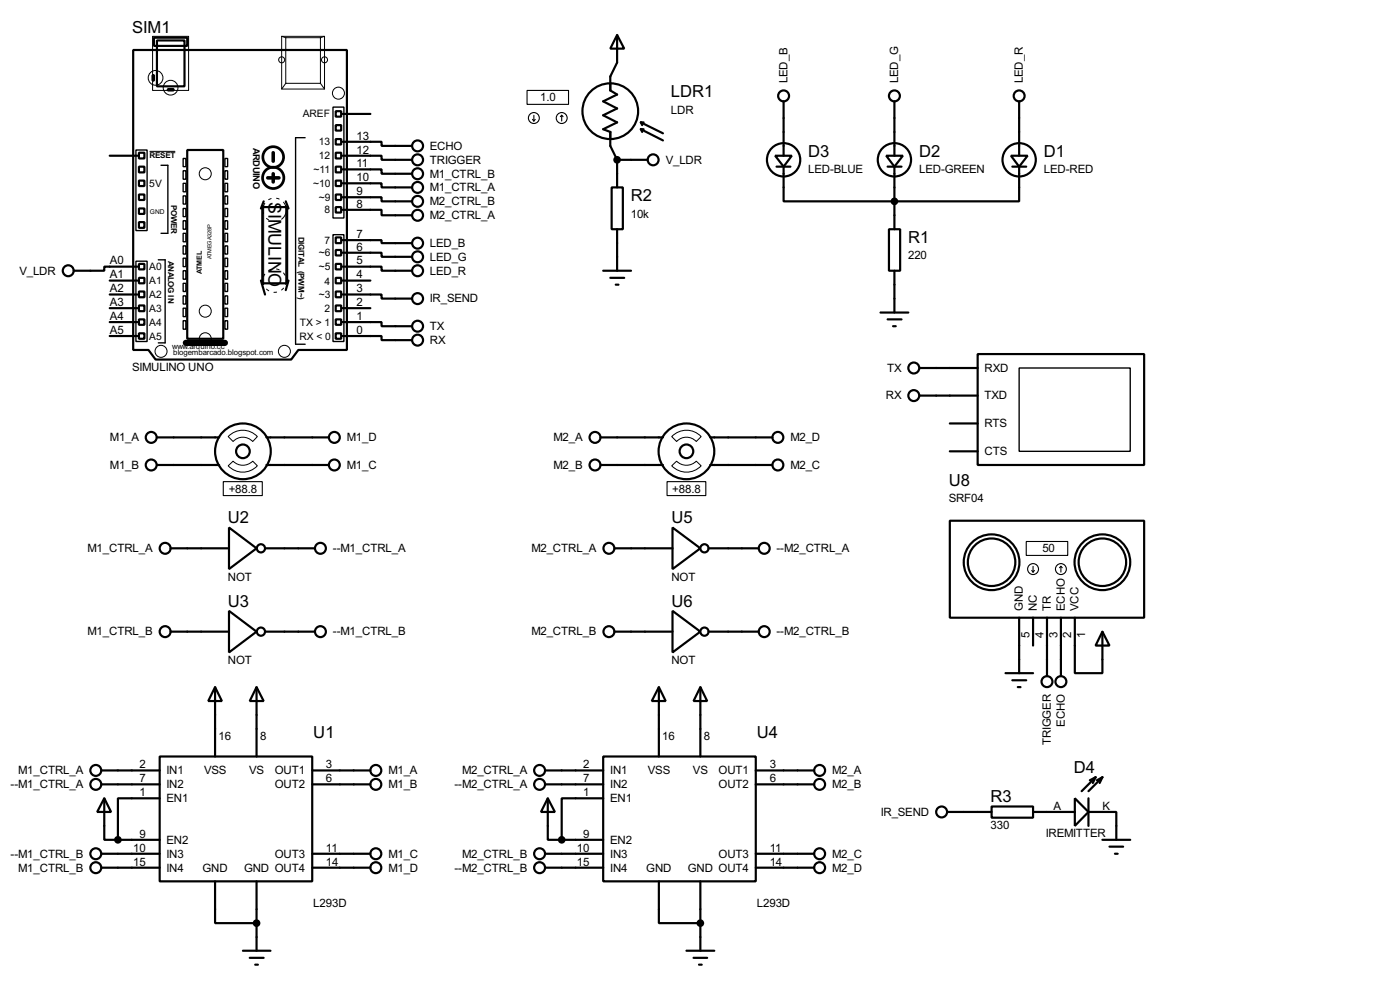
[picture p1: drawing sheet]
<svg xmlns="http://www.w3.org/2000/svg" width="256mm" height="180mm" viewBox="0 0 256 180" stroke-linecap="round" stroke-linejoin="round" font-family="sans-serif">
<g fill="none" stroke="#000" stroke-width=".4">
<path d="M24.4 9.2h39.2v54.9h-8.9l-1.3 1.7h-24.9l-1.3-1.7h-2.8zM28 13.8h.2v1h-.2zM28.2 6.9h6.1v1.5h-6.1zM28.8 7.4h5v8.4h-5zM30.8 16.3h1v.3h-1zM113.1 6.4l1.3 2.5h-2.6zM113.1 6.4v5.1l-1.3 2.5v2.6l1.3 .7-2.6 1.3 2.6 1.3-2.6 1.2 2.6 1.3-2.6 1.3 1.3 .5v2.5l1.3 2.6M143.6 18.6v9.9M163.9 18.6v9.9M186.7 18.6v9.9M20.1 28.5h5.1M25.5 30.5h1v1.1h-1z"/>
<path d="M25.5 35.6h1v1h-1zM25.5 38.2h1v1h-1zM25.5 33.1h1v1h-1zM25.5 28h1v1h-1zM34.3 27.5h6.6v34.5h-6.6zM48.1 37.9h4.5v14h-4.5zM48.3 36.9l-.5 1.3M52.4 36.9l.5 1.3M61.5 20.4h1v1h-1zM61.5 25.5h1v1h-1zM61.5 28h1v1h-1zM61.5 30.5h1v1.1h-1z"/>
<path d="M61.5 33.1h1v1h-1zM61.5 35.6h1v1h-1zM61.5 22.9h1v1h-1zM61.5 37.9h1v1h-1zM62.8 26h7.1v.7h5.6M62.8 28.5h7.1v.8h5.6M62.8 31h7.1v.8h5.6M62.8 33.6h7.1v.7h5.6M62.8 36.1h7.1v.8h5.6M62.8 38.4h7.1v1h5.6M62.8 20.9h5.1M112.1 34.3h2v7.7h-2z"/>
<path d="M113.1 29.3v5M113.1 29.3h5.6M117.4 23.7l4.1 2M117.4 23.7l.3 .5M117.4 23.7h.5M117.4 22.4l4.1 2M117.4 22.4l.3 .5M117.4 22.4h.5M142 28.5h3.1l-1.5 2zM142.3 30.5h2.5M143.6 30.5v6.4h43.1v-6.4M162.4 28.5h3l-1.5 2z"/>
<path d="M162.6 30.5h2.6M163.9 30.5v11.5M185.2 28.5h3.1l-1.6 2zM185.5 30.5h2.5M20.1 59h5.1M20.1 56.4h5.1M20.1 53.9h5.1M20.1 51.4h5.1M25.2 48.8h-6.1v.8h-5.6M25.5 40.7h1v1h-1zM25.5 48.3h1v1h-1zM25.5 50.9h1v1h-1z"/>
<path d="M25.5 53.4h1v1h-1zM25.5 55.9h1v1.1h-1zM25.5 58.5h1v1h-1zM47.8 51.4l.8 2.5M52.9 51.4l-.5 1.7M61.5 43.5h1v1h-1zM61.5 45.8h1v1h-1zM61.5 48.3h1v1h-1zM61.5 50.9h1v1h-1zM61.5 53.4h1v1h-1zM61.5 55.9h1v1.1h-1zM61.5 58.5h1v1h-1z"/>
<path d="M62.8 59h7.1v.7h5.6M62.8 44h7.1v.5h5.6M62.8 46.3h7.1v.7h5.6M62.8 48.8h7.1v.8h5.6M62.8 53.9h7.1v.8h5.6M62.8 56.4h5.1M62.8 51.4h5.1M110.5 49.6h5.1M111.8 50.9h2.6M112.8 52.1h.5M113.1 42v7.6M161.3 57.2h5.1"/>
<path d="M162.6 58.5h2.6M162.9 42h2v7.6h-2zM163.6 59.7h.5M163.9 49.6v7.6M20.1 61.5h5.1M25.5 61h1v1h-1zM61.5 61h1v1h-1zM62.8 61.5h7.1v.8h5.6M168.5 67.4h10.6M168.5 72.4h10.6M174 77.5h5.1M179.1 64.8h30.5v20.3h-30.5z"/>
<path d="M28.8 80.1h11.4M28.8 85.1h11.4M42 96.6l5 3.8-5 3.8zM48.8 80.1h11.5M48.8 85.1h11.5M110 80.1h11.5M110 85.1h11.5M123.2 96.6l5.1 3.8-5.1 3.8zM130.1 80.1h11.4M130.1 85.1h11.4M174 95.3h35.6v17.8h-35.6zM174 82.6h5.1"/>
<path d="M31.3 100.4h10.7M31.3 115.6h10.7M42 111.8l5 3.8-5 3.8zM48.6 100.4h9.1M48.6 115.6h9.1M112.6 100.4h10.6M112.6 115.6h10.6M123.2 111.8l5.1 3.8-5.1 3.8zM129.8 100.4h9.2M129.8 115.6h9.2M186.7 113.1v10.1M189.3 113.1v5.1"/>
<path d="M191.8 113.1v10.7M194.4 113.1v10.7M196.9 113.1v10.1h5.1v-7.6M202 115.6l1.3 2.6h-2.6zM29.3 138.5h27.9v22.8h-27.9zM39.4 125.8l1.3 2.5h-2.5zM39.4 125.8v12.7M47 125.8l1.3 2.5h-2.5zM47 125.8v12.7M110.5 138.5h28v22.8h-28zM120.7 125.8l1.3 2.5h-2.6zM120.7 125.8v12.7"/>
<path d="M128.3 125.8l1.3 2.5h-2.5zM128.3 125.8v12.7M184.2 123.2h5.1M185.5 124.5h2.5M186.5 125.8h.5M18.6 141h10.7M18.6 143.6h10.7M18.6 156.3h10.7M18.6 158.8h10.7M19.1 146.1l1.3 2.5h-2.6zM19.1 146.1v7.6h2.5M21.6 153.7h7.7"/>
<path d="M29.3 146.1h-7.7v7.6M57.2 141h10.7M57.2 143.6h10.7M57.2 156.3h10.7M57.2 158.8h10.7M99.9 141h10.6M99.9 143.6h10.6M99.9 156.3h10.6M99.9 158.8h10.6M100.4 146.1l1.3 2.5h-2.6zM100.4 146.1v7.6h2.5M102.9 153.7h7.6"/>
<path d="M110.5 146.1h-7.6v7.6M138.5 141h10.7M138.5 143.6h10.7M138.5 156.3h10.7M138.5 158.8h10.7M173.5 148.6h8.2M181.7 147.6h7.6v2.1h-7.6zM189.3 148.6h7.6M196.9 146.1l2.5 2.5-2.5 2.6zM199.4 148.6h5.1v5.1M199.4 146.1v5.1M200.7 142.3l-2.5 2.5"/>
<path d="M200.7 142.3l-1 .5M200.7 142.3l-.5 1M202 153.7h5.1M202 142.3l-2.6 2.5M202 142.3l-1 .5M202 142.3l-.5 1M203.3 155h2.5M204.3 156.3h.5M39.4 161.3v7.7h7.6M44.5 174h5.1M45.8 175.3h2.5M46.8 176.6h.5"/>
<path d="M47 161.3v12.7M120.7 161.3v7.7h7.6M125.8 174h5.1M127.1 175.3h2.5M128.1 176.6h.5M128.3 161.3v12.7"/>
<circle cx="143.5" cy="17.6" r="1"/>
<circle cx="163.8" cy="17.6" r="1"/>
<circle cx="186.7" cy="17.6" r="1"/>
<circle cx="76.5" cy="29.3" r="1"/>
<circle cx="76.5" cy="39.4" r="1"/>
<circle cx="76.5" cy="36.9" r="1"/>
<circle cx="76.5" cy="34.3" r="1"/>
<circle cx="76.5" cy="26.7" r="1"/>
<circle cx="76.5" cy="31.8" r="1"/>
<circle cx="111.8" cy="20.4" r="5.1"/>
<circle cx="119.6" cy="29.3" r="1"/>
<circle cx="143.5" cy="29.3" r="3.1"/>
<circle cx="163.8" cy="29.3" r="3.1"/>
<circle cx="186.7" cy="29.3" r="3.1"/>
<circle cx="12.5" cy="49.6" r="1"/>
<circle cx="76.5" cy="49.6" r="1"/>
<circle cx="76.5" cy="47" r="1"/>
<circle cx="76.5" cy="44.5" r="1"/>
<circle cx="76.5" cy="54.7" r="1"/>
<circle cx="76.5" cy="59.7" r="1"/>
<circle cx="76.5" cy="62.3" r="1"/>
<circle cx="167.4" cy="67.4" r="1"/>
<circle cx="167.4" cy="72.4" r="1"/>
<circle cx="27.7" cy="85.1" r="1"/>
<circle cx="27.7" cy="80.1" r="1"/>
<circle cx="44.5" cy="82.6" r="5.1"/>
<circle cx="44.5" cy="82.6" r="1.25"/>
<circle cx="61.2" cy="85.1" r="1"/>
<circle cx="61.2" cy="80.1" r="1"/>
<circle cx="109" cy="80.1" r="1"/>
<circle cx="109" cy="85.1" r="1"/>
<circle cx="125.7" cy="82.6" r="5.1"/>
<circle cx="125.7" cy="82.6" r="1.25"/>
<circle cx="142.5" cy="80.1" r="1"/>
<circle cx="142.5" cy="85.1" r="1"/>
<circle cx="30.2" cy="115.6" r="1"/>
<circle cx="30.2" cy="100.4" r="1"/>
<circle cx="47.8" cy="100.4" r=".75"/>
<circle cx="47.8" cy="115.6" r=".75"/>
<circle cx="58.7" cy="115.6" r="1"/>
<circle cx="58.7" cy="100.4" r="1"/>
<circle cx="111.5" cy="115.6" r="1"/>
<circle cx="111.5" cy="100.4" r="1"/>
<circle cx="129" cy="100.4" r=".75"/>
<circle cx="129" cy="115.6" r=".75"/>
<circle cx="140" cy="100.4" r="1"/>
<circle cx="140" cy="115.6" r="1"/>
<circle cx="181.6" cy="102.9" r="5.1"/>
<circle cx="181.6" cy="102.9" r="4.4"/>
<circle cx="201.9" cy="102.9" r="5.1"/>
<circle cx="201.9" cy="102.9" r="4.4"/>
<circle cx="191.8" cy="124.8" r="1"/>
<circle cx="194.3" cy="124.8" r="1"/>
<circle cx="17.5" cy="143.6" r="1"/>
<circle cx="17.5" cy="141" r="1"/>
<circle cx="17.5" cy="158.8" r="1"/>
<circle cx="17.5" cy="156.3" r="1"/>
<circle cx="68.8" cy="143.6" r="1"/>
<circle cx="68.8" cy="158.8" r="1"/>
<circle cx="68.8" cy="156.3" r="1"/>
<circle cx="68.8" cy="141" r="1"/>
<circle cx="98.8" cy="143.6" r="1"/>
<circle cx="98.8" cy="158.8" r="1"/>
<circle cx="98.8" cy="141" r="1"/>
<circle cx="98.8" cy="156.3" r="1"/>
<circle cx="150.1" cy="141" r="1"/>
<circle cx="150.1" cy="158.8" r="1"/>
<circle cx="150.1" cy="156.3" r="1"/>
<circle cx="150.1" cy="143.6" r="1"/>
<circle cx="172.5" cy="148.6" r="1"/>
</g>
<g fill="none" stroke="#000" stroke-width=".25">
<path d="M61 19.6h2v20.3h-2zM24.9 27.5h2.1v14.7h-2.1zM29.5 30.3h1.3v12.4h-1.3M33.6 29h.5v1.5h-.5zM33.6 31.3h.5v1.5h-.5zM33.6 33.6h.5v1.5h-.5zM33.6 35.9h.5v1.5h-.5zM33.6 38.2h.5v1.5h-.5zM41.2 29h.5v1.5h-.5zM41.2 31.3h.5v1.5h-.5zM41.2 33.6h.5v1.5h-.5zM41.2 35.9h.5v1.5h-.5z"/>
<path d="M41.2 38.2h.5v1.5h-.5zM55.9 25.2h-1.7v37.8h1.7M24.9 47.8h2.1v14.7h-2.1zM29 47.6h1.3v15.2h-1.3M33.6 40.4h.5v1.6h-.5zM33.6 42.7h.5v1.6h-.5zM33.6 45h.5v1.5h-.5zM33.6 47.3h.5v1.5h-.5zM33.6 49.6h.5v1.5h-.5zM33.6 51.9h.5v1.5h-.5zM33.6 54.2h.5v1.5h-.5zM33.6 56.4h.5v1.6h-.5z"/>
<path d="M33.6 58.7h.5v1.6h-.5zM41.2 40.4h.5v1.6h-.5zM41.2 42.7h.5v1.6h-.5zM41.2 45h.5v1.5h-.5zM41.2 47.3h.5v1.5h-.5zM41.2 49.6h.5v1.5h-.5zM41.2 51.9h.5v1.5h-.5zM41.2 54.2h.5v1.5h-.5zM41.2 56.4h.5v1.6h-.5zM41.2 58.7h.5v1.6h-.5zM61 43h2v19.5h-2zM186.7 67.4h20.4v15.2h-20.4z"/>
</g>
<g fill="none" stroke="#fff" stroke-width=".18">
<circle cx="50.3" cy="38.4" r="2.15"/>
<circle cx="50.3" cy="51.4" r="2.15"/>
</g>
<circle cx="50.3" cy="38.4" r="2.15" fill="none" stroke="#000" stroke-width=".18" stroke-dasharray="2 1 .5 1 .5 1"/>
<circle cx="50.3" cy="51.4" r="2.15" fill="none" stroke="#000" stroke-width=".18" stroke-dasharray=".5 1"/>
<g fill="none" stroke="#000" stroke-width=".18">
<path d="M28 6.7h6.6v9.9h-6.6zM51.6 6.7h7.9v9.6h-7.9zM51.6 6.7l.8 .2M52.4 6.9h6.3v8.4h-6.3zM52.4 15.3l-.8 1M58.7 15.3l.8 1M59.5 6.7l-.8 .2M27.5 27.7h4.6M48.3 37.6v14.5M52.4 37.6v14.5M41.8 79.9a3.7 3.7 0 0 1 5.4 0l-.9 .9a2.46 2.46 0 0 0-3.6 0zM123.1 79.9a3.7 3.7 0 0 1 5.4 0l-.9 .9a2.45 2.45 0 0 0-3.6 0z"/>
<path d="M41.8 85.3l.9-.9a2.53 2.53 0 0 0 3.6 0l.9 .9a3.7 3.7 0 0 1-5.4 0zM123.1 85.3l.9-.9a2.54 2.54 0 0 0 3.6 0l.9 .9a3.7 3.7 0 0 1-5.4 0z"/>
<circle cx="28.5" cy="14.3" r="1.35"/>
<circle cx="31.2" cy="16.1" r="1.35"/>
<circle cx="51.6" cy="11" r=".55"/>
<circle cx="59.4" cy="11" r=".55"/>
<circle cx="62" cy="17.1" r="1.1"/>
<circle cx="37.6" cy="31.8" r="1.1"/>
<circle cx="37.6" cy="57" r="1.1"/>
<circle cx="29.5" cy="64.3" r="1.1"/>
<circle cx="37.6" cy="62" r="1.1"/>
<circle cx="52.1" cy="64.3" r="1.1"/>
</g>
<g fill="none" stroke="#000" stroke-width=".5">
<circle cx="50" cy="32.6" r="1.95"/>
<circle cx="50" cy="28.8" r="1.9"/>
</g>
<path d="M49.1 32.6h2M50.1 28v1.5M50.1 31.8v1.5" fill="none" stroke="#000" stroke-width=".65"/>
<path d="M34.1 62.8h7.1" fill="none" stroke="#000" stroke-width="1.2"/>
<g fill="#000" stroke="#000" stroke-width=".4">
<circle cx="113" cy="29.3" r=".5"/>
<circle cx="163.8" cy="36.9" r=".5"/>
<circle cx="21.6" cy="153.7" r=".5"/>
<circle cx="102.9" cy="153.7" r=".5"/>
<circle cx="47" cy="169" r=".5"/>
<circle cx="128.3" cy="169" r=".5"/>
</g>
<g fill="none" stroke="#000" stroke-width=".2">
<path d="M96.6 16.6h7.6v2.5h-7.6zM97.6 21.9l.2 .3M97.8 21.1v1.1M98.1 21.9l-.3 .3M102.9 21.1l-.2 .3M102.9 21.1l.3 .3M102.9 21.1v1.1M40.9 88.2h7.2v2.5h-7.2zM122.2 88.2h7.1v2.5h-7.1zM188 99.1h7.6v2.6h-7.6zM189 104.4l.3 .3M189.3 103.7v1"/>
<path d="M189.5 104.4l-.2 .3M194.4 103.7l-.3 .2M194.4 103.7l.2 .2M194.4 103.7v1"/>
<circle cx="97.8" cy="21.6" r="1"/>
<circle cx="102.9" cy="21.6" r="1"/>
<circle cx="189.2" cy="104.2" r="1"/>
<circle cx="194.3" cy="104.2" r="1"/>
</g>
<text font-size="3.7" x="49.2" y="36.9" transform="rotate(90 49.2 36.9)">SIMULINO</text>
<g font-size="3.4">
<text x="24.2" y="6">SIM1</text>
<text x="122.9" y="17.8">LDR1</text>
<text x="148.1" y="28.8">D3</text>
<text x="168.4" y="28.8">D2</text>
<text x="191.3" y="28.8">D1</text>
<text x="115.6" y="36.9">R2</text>
<text x="166.4" y="44.5">R1</text>
<text x="173.8" y="88.9">U8</text>
<text x="41.8" y="95.8">U2</text>
<text x="123" y="95.8">U5</text>
<text x="41.8" y="111">U3</text>
<text x="123" y="111">U6</text>
<text x="57.4" y="135.1">U1</text>
<text x="138.7" y="135.1">U4</text>
<text x="196.7" y="141.5">D4</text>
<text x="181.5" y="146.8">R3</text>
</g>
<g font-size="2.4">
<text x="144.3" y="15.3" transform="rotate(-90 144.3 15.3)">LED_B</text>
<text x="164.6" y="15.2" transform="rotate(-90 164.6 15.2)">LED_G</text>
<text x="187.4" y="15.2" transform="rotate(-90 187.4 15.2)">LED_R</text>
<text x="99" y="18.5">1.0</text>
<text x="122.9" y="20.8">LDR</text>
<text x="65.3" y="28.1">12</text>
<text x="65.3" y="25.6">13</text>
<text x="78.8" y="27.4">ECHO</text>
<text x="78.8" y="30">TRIGGER</text>
<text x="122" y="30">V_LDR</text>
<text x="65.3" y="35.7">9</text>
<text x="65.3" y="33.2">10</text>
<text x="65.3" y="30.6">11</text>
<text x="78.8" y="35">M1_CTRL_A</text>
<text x="78.8" y="32.5">M1_CTRL_B</text>
<text x="148.1" y="31.7">LED-BLUE</text>
<text x="168.4" y="31.7">LED-GREEN</text>
<text x="191.3" y="31.7">LED-RED</text>
<text x="65.3" y="38">8</text>
<text x="78.8" y="40.1">M2_CTRL_A</text>
<text x="78.8" y="37.6">M2_CTRL_B</text>
<text x="115.6" y="39.9">10k</text>
<text x="65.3" y="45.9">6</text>
<text x="65.3" y="43.6">7</text>
<text x="78.8" y="45.2">LED_B</text>
<text x="78.8" y="47.7">LED_G</text>
<text x="166.4" y="47.4">220</text>
<text x="3.6" y="50.3">V_LDR</text>
<text x="20.2" y="53.5">A2</text>
<text x="20.2" y="51">A1</text>
<text x="20.2" y="48.4">A0</text>
<text x="65.3" y="53.5">3</text>
<text x="65.3" y="51">4</text>
<text x="65.3" y="48.4">5</text>
<text x="78.8" y="50.3">LED_R</text>
<text x="20.2" y="58.6">A4</text>
<text x="20.2" y="56">A3</text>
<text x="65.3" y="58.6">1</text>
<text x="65.3" y="56">2</text>
<text x="78.8" y="55.4">IR_SEND</text>
<text x="20.2" y="61.1">A5</text>
<text x="65.3" y="61.1">0</text>
<text x="78.8" y="60.4">TX</text>
<text x="78.8" y="63">RX</text>
<text x="24.2" y="67.9">SIMULINO UNO</text>
<text x="162.5" y="68.1">TX</text>
<text x="180.4" y="68.1">RXD</text>
<text x="162.3" y="73.1">RX</text>
<text x="180.4" y="73.1">TXD</text>
<text x="20.2" y="80.8">M1_A</text>
<text x="63.6" y="80.8">M1_D</text>
<text x="101.4" y="80.8">M2_A</text>
<text x="144.8" y="80.8">M2_D</text>
<text x="180.4" y="78.2">RTS</text>
<text x="180.4" y="83.3">CTS</text>
<text x="20.2" y="85.8">M1_B</text>
<text x="63.6" y="85.8">M1_C</text>
<text x="101.4" y="85.8">M2_B</text>
<text x="144.8" y="85.8">M2_C</text>
<text x="41.9" y="90.2">+88.8</text>
<text x="123.2" y="90.2">+88.8</text>
<text x="173.8" y="91.9">SRF04</text>
<text x="16.1" y="101.1">M1_CTRL_A</text>
<text x="61" y="101.1">--M1_CTRL_A</text>
<text x="97.4" y="101.1">M2_CTRL_A</text>
<text x="142.3" y="101.1">--M2_CTRL_A</text>
<text x="191" y="101.1">50</text>
<text x="41.8" y="106.3">NOT</text>
<text x="123" y="106.3">NOT</text>
<text x="187.4" y="111.8" transform="rotate(-90 187.4 111.8)">GND</text>
<text x="190" y="111.8" transform="rotate(-90 190 111.8)">NC</text>
<text x="192.5" y="111.8" transform="rotate(-90 192.5 111.8)">TR</text>
<text x="195.1" y="111.8" transform="rotate(-90 195.1 111.8)">ECHO</text>
<text x="197.6" y="111.8" transform="rotate(-90 197.6 111.8)">VCC</text>
<text x="16.1" y="116.3">M1_CTRL_B</text>
<text x="61" y="116.3">--M1_CTRL_B</text>
<text x="97.4" y="116.3">M2_CTRL_B</text>
<text x="142.3" y="116.3">--M2_CTRL_B</text>
<text x="188.6" y="116.8" transform="rotate(-90 188.6 116.8)">5</text>
<text x="191.2" y="116.8" transform="rotate(-90 191.2 116.8)">4</text>
<text x="193.7" y="116.8" transform="rotate(-90 193.7 116.8)">3</text>
<text x="196.2" y="116.8" transform="rotate(-90 196.2 116.8)">2</text>
<text x="198.8" y="116.8" transform="rotate(-90 198.8 116.8)">1</text>
<text x="41.8" y="121.5">NOT</text>
<text x="123" y="121.5">NOT</text>
<text x="40.1" y="135.5">16</text>
<text x="47.7" y="135.5">8</text>
<text x="121.3" y="135.5">16</text>
<text x="129" y="135.5">8</text>
<text x="192.5" y="136.4" transform="rotate(-90 192.5 136.4)">TRIGGER</text>
<text x="195.1" y="133" transform="rotate(-90 195.1 133)">ECHO</text>
<text x="3.4" y="141.7">M1_CTRL_A</text>
<text x="25.6" y="140.6">2</text>
<text x="25.6" y="143.2">7</text>
<text x="30.5" y="141.7">IN1</text>
<text x="37.4" y="141.7">VSS</text>
<text x="45.7" y="141.7">VS</text>
<text x="50.4" y="141.7">OUT1</text>
<text x="59.7" y="140.6">3</text>
<text x="59.7" y="143.2">6</text>
<text x="71.2" y="141.7">M1_A</text>
<text x="84.7" y="141.7">M2_CTRL_A</text>
<text x="106.9" y="140.6">2</text>
<text x="106.9" y="143.2">7</text>
<text x="111.8" y="141.7">IN1</text>
<text x="118.7" y="141.7">VSS</text>
<text x="127" y="141.7">VS</text>
<text x="131.7" y="141.7">OUT1</text>
<text x="141" y="140.6">3</text>
<text x="141" y="143.2">6</text>
<text x="152.5" y="141.7">M2_A</text>
<text x="2" y="144.3">--M1_CTRL_A</text>
<text x="25.6" y="145.7">1</text>
<text x="30.5" y="144.3">IN2</text>
<text x="30.5" y="146.8">EN1</text>
<text x="50.4" y="144.3">OUT2</text>
<text x="71.2" y="144.3">M1_B</text>
<text x="83.3" y="144.3">--M2_CTRL_A</text>
<text x="106.9" y="145.7">1</text>
<text x="111.8" y="144.3">IN2</text>
<text x="111.8" y="146.8">EN1</text>
<text x="131.7" y="144.3">OUT2</text>
<text x="152.5" y="144.3">M2_B</text>
<text x="161.4" y="149.3">IR_SEND</text>
<text x="193" y="148.2">A</text>
<text x="202" y="148.2">K</text>
<text x="24.4" y="155.9">10</text>
<text x="25.6" y="153.3">9</text>
<text x="30.5" y="154.4">EN2</text>
<text x="59.7" y="155.9">11</text>
<text x="105.7" y="155.9">10</text>
<text x="106.9" y="153.3">9</text>
<text x="111.8" y="154.4">EN2</text>
<text x="141" y="155.9">11</text>
<text x="181.5" y="151.8">330</text>
<text x="191.6" y="153.3">IREMITTER</text>
<text x="2" y="157">--M1_CTRL_B</text>
<text x="3.4" y="159.5">M1_CTRL_B</text>
<text x="24.4" y="158.4">15</text>
<text x="30.5" y="157">IN3</text>
<text x="30.5" y="159.5">IN4</text>
<text x="37.1" y="159.7">GND</text>
<text x="44.7" y="159.7">GND OUT4</text>
<text x="50.4" y="157">OUT3</text>
<text x="59.7" y="158.4">14</text>
<text x="71.2" y="157">M1_C</text>
<text x="71.2" y="159.5">M1_D</text>
<text x="83.3" y="159.5">--M2_CTRL_B</text>
<text x="84.7" y="157">M2_CTRL_B</text>
<text x="105.7" y="158.4">15</text>
<text x="111.8" y="157">IN3</text>
<text x="111.8" y="159.5">IN4</text>
<text x="118.4" y="159.7">GND</text>
<text x="126" y="159.7">GND OUT4</text>
<text x="131.7" y="157">OUT3</text>
<text x="141" y="158.4">14</text>
<text x="152.5" y="157">M2_C</text>
<text x="152.5" y="159.5">M2_D</text>
<text x="57.4" y="166">L293D</text>
<text x="138.7" y="166">L293D</text>
</g>
<g font-size="2.1">
<text x="55.5" y="21.5">AREF</text>
<text x="58.4" y="26.6">13</text>
<text x="58.4" y="29.2">12</text>
<text x="27.4" y="34.2">5V</text>
<text x="57.4" y="34.2">~10</text>
<text x="57.5" y="31.7">~11</text>
<text x="58.4" y="36.7">~9</text>
<text x="59.5" y="39.1">8</text>
<text x="58.4" y="46.9">~6</text>
<text x="59.5" y="44.6">7</text>
<text x="27.4" y="49.4">A0</text>
<text x="27.4" y="52">A1</text>
<text x="58.4" y="49.4">~5</text>
<text x="59.5" y="52.2">4</text>
<text x="27.4" y="54.6">A2</text>
<text x="27.4" y="57.1">A3</text>
<text x="27.4" y="59.6">A4</text>
<text x="55" y="59.6">TX &gt; 1</text>
<text x="58.4" y="54.6">~3</text>
<text x="59.5" y="57.1">2</text>
<text x="27.4" y="62.1">A5</text>
<text x="54.9" y="62.1">RX &lt; 0</text>
</g>
<text font-size="1.9" x="46.4" y="27" transform="rotate(90 46.4 27)">ARDUINO</text>
<g font-size="1.7">
<text x="27.4" y="28.9">RESET</text>
<text x="31.4" y="37.6" transform="rotate(90 31.4 37.6)">POWER</text>
<text x="30.8" y="47.8" transform="rotate(90 30.8 47.8)">ANALOG IN</text>
<text x="54.7" y="43.3" transform="rotate(90 54.7 43.3)">DIGITAL (PWM~)</text>
</g>
<g font-size="1.6">
<text x="31.6" y="63.8">www.arduino.cc</text>
<text x="31.8" y="65.1">blogembarcado.blogspot.com</text>
</g>
<text font-size="1.5" x="37" y="50.1" transform="rotate(-90 37 50.1)">ATMEL</text>
<text font-size="1.4" x="27.5" y="39.3">GND</text>
<text font-size="1.2" x="38.7" y="47.4" transform="rotate(-90 38.7 47.4)">ATMEGA328P</text>
</svg>
